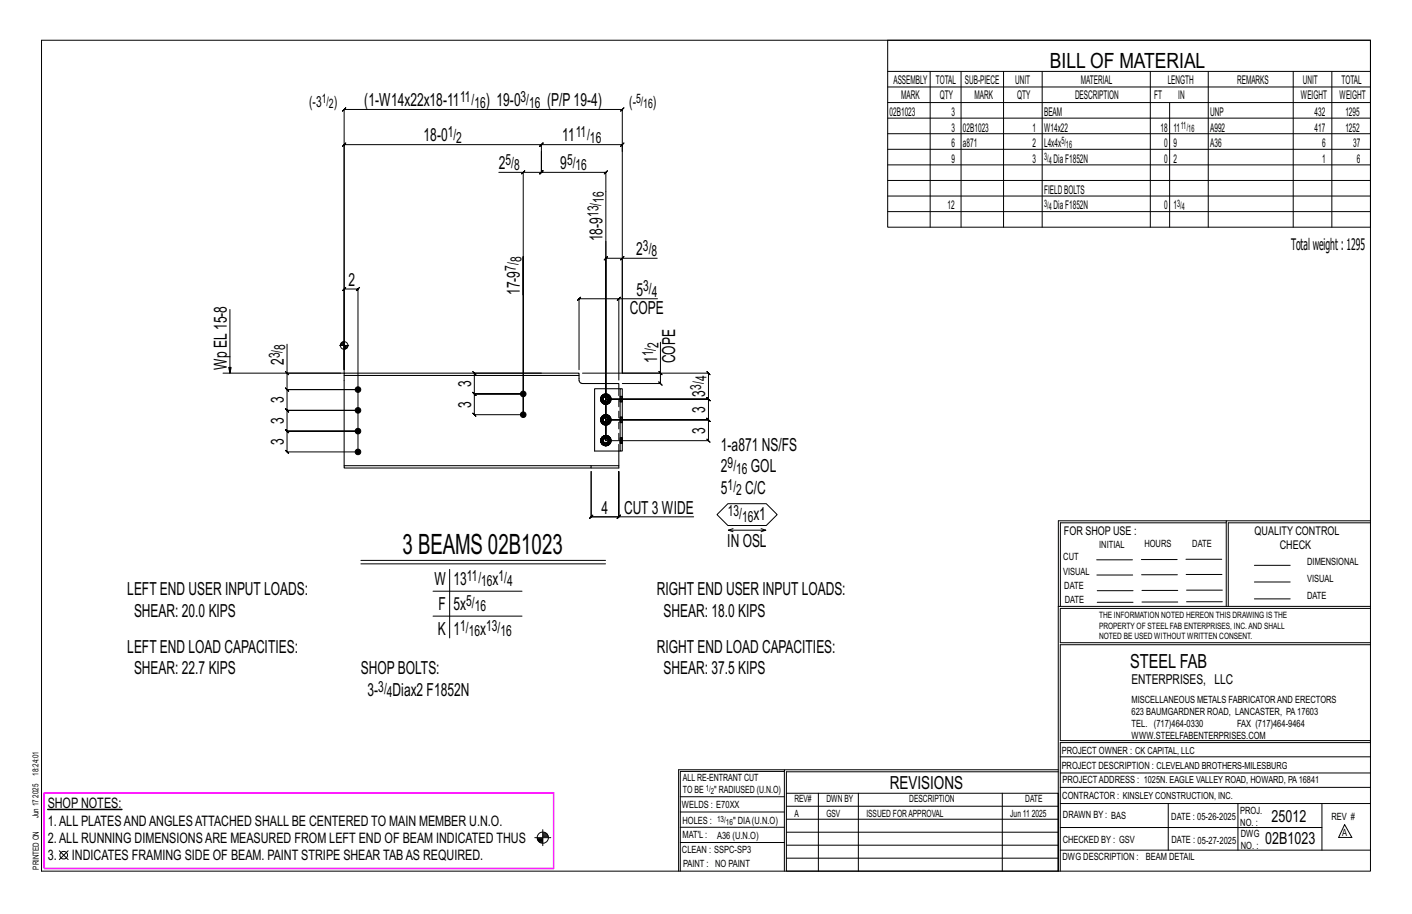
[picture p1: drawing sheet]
<svg xmlns="http://www.w3.org/2000/svg" width="432mm" height="279mm" viewBox="0 0 432 279" stroke-linecap="round" stroke-linejoin="round" font-family="sans-serif">
<g fill="#000" stroke="#000" stroke-width=".31">
<path d="M14.6 247.4h22.7v.1h-22.7z"/>
<circle cx="109.5" cy="119.1" r=".86"/>
<circle cx="109.5" cy="125.4" r=".86"/>
<circle cx="109.5" cy="131.8" r=".86"/>
<circle cx="109.5" cy="138.1" r=".86"/>
<circle cx="160" cy="126.8" r=".86"/>
<circle cx="160" cy="120.4" r=".86"/>
</g>
<g fill="none" stroke="#000" stroke-width=".31">
<path d="M12.7 12.3h406.4v254h-406.4zM271.5 12.3h147.6v57.2h-147.6zM271.5 21.8h147.6M271.5 26.6h147.6M271.5 31.4h147.6M271.5 36.1h147.6M284.5 21.8v47.7M293.9 21.8v47.7M306.9 21.8v47.7M318.7 21.8v47.7M351.8 21.8v47.7M357.7 31.4v38.1"/>
<path d="M369.5 21.8v47.7M395.5 21.8v47.7M407.3 21.8v47.7M152.5 52.7h7.5v74.1v-48.3v11.7M160 52.7l-.5 .5 1-1zM160 52.7h5.6l-.5 .5 1-1-.5 .5v-6.4v6.4l-.5 .5 1-1-.5 .5h19.7l-.5 .5 1-1-.5 .5v82v-55.8l-.5 .5 1-1-.5 .5h5M165.6 44.2l-.5 .5 1-1zM165.6 46.3v-2.1l.5-.5-1 1 .5-.5h-60.4l.5-.5-1 1 .5-.5v70M165.6 44.2h24.7l-.5 .5 1-1-.5 .5v2.1M271.5 40.9h147.6M271.5 45.6h147.6M271.5 50.4h147.6"/>
<path d="M271.5 55.2h147.6M271.5 59.9h147.6M185.3 73.8v60.9h31.4l.5 .5-1-1 .5 .5v-6.3l.5 .5-1-1 .5 .5h-31.4h31.4l.5 .5-1-1 .5 .5v-6.4l.5 .5-1-1 .5 .5h-31.4h31.4l.5 .5-1-1 .5 .5v-7.9l.5 .5-1-1 .5 .5h-26.4v-35.2h10.7M190.3 78.9l.5-.5-1 1zM271.5 64.7h147.6M70.3 94.6v19.5l-.4-1.8h.8l-.4 1.8M188.7 91.8l1-1zM189.2 91.3h-12.1l.5-.5-1 1 .5-.5v21.7M201.1 91.3h-11.9v24.9M68.2 114.1h37M87.3 113.6l1 1zM87.8 105.2v8.9h16.4"/>
<path d="M103.8 105.6h2.8M104.2 105.1v.5M104.4 104.8v.8M104.6 104.6v1M104.8 104.5v1.1M105 104.5v1.1M105.2 113v-24.7l-.5 .5 1-1-.5 .5h4.3l-.5 .5 1-1-.5 .5v49.8h-21.7l.5 .5-1-1 .5 .5v-6.3l.5 .5-1-1 .5 .5h21.7h-21.7l.5 .5-1-1 .5 .5v-6.4l.5 .5-1-1 .5 .5h21.7h-21.7l.5 .5-1-1 .5 .5v-6.3l.5 .5-1-1 .5 .5h21.7h-21.7l.5 .5-1-1 .5 .5v-5M105.2 113v-79.5l-.5 .5 1-1-.5 .5h85.1l-.5 .5 1-1-.5 .5v80.6M105.2 104.2v8.8M105.5 105.6v1.1M105.7 105.6v1.1M105.9 105.6v1"/>
<path d="M106.1 105.6v.8M106.3 105.6v.5M165.6 114.1h-20.5l-.5-.5 1 1-.5-.5v6.3l-.5-.5 1 1-.5-.5h14.9h-14.9l-.5-.5 1 1-.5-.5v6.4l-.5-.5 1 1-.5-.5h14.9M201.5 113.6l1 1zM202 104.6v9.5h-23.9M202 114.1v3.1l-.5-.5 1 1-.5-.5h-11.7M183.8 122h.4M183.8 128.4h.4M183.8 134.7h.4M183.9 121.4l.4 .2-.1 .4M183.9 127.8l.4 .2-.1 .4M183.9 134.1l.4 .2-.1 .4"/>
<path d="M184.2 123.1l.5 .3M184.2 129.4l.5 .4M184.2 135.8l.5 .3M184.2 122l.1 .4-.4 .2M184.2 128.4l.1 .4-.4 .1M184.2 134.7l.1 .4-.4 .2M184.3 121.6l.2-.3-.3-.4a1.52 1.52 0 0 0 0 2.2l.3-.4-.2-.3M184.3 128l.2-.4-.3-.3a1.52 1.52 0 0 0 0 2.1l.3-.3-.2-.3M184.3 134.3l.2-.3-.3-.4a1.52 1.52 0 0 0 0 2.2l.3-.4-.2-.3M184.5 122.7l.4 .2-.2 .5 .6 .1M184.5 129.1l.4 .2-.2 .5 .6 .1M184.5 135.4l.4 .2-.2 .5 .6 .1"/>
<path d="M184.7 120.6l-.5 .3M184.7 127l-.5 .3M184.7 133.3l-.5 .3M184.9 122.9l.4 .1v.5l.6-.1M184.9 129.3l.4 .1v.5l.6-.1M184.9 135.6l.4 .1v.5l.6-.1M185.3 120.5l-.6 .1 .2 .5-.4 .2M185.3 121l.4 .1 .2-.5 .4 .3-.3 .4M185.3 126.8l-.6 .2 .2 .4-.4 .2M185.3 127.3l.4 .1 .2-.4 .4 .3-.3 .3M185.3 133.2l-.6 .1 .2 .5-.4 .2M185.3 133.7l.4 .1 .2-.5 .4 .3-.3 .4"/>
<path d="M185.7 121.1l.3 .2 .3 .7h.5l-.1 .6M185.7 127.4l.3 .2 .3 .8h.5l-.1 .5M185.7 133.8l.3 .2 .3 .7h.5l-.1 .6M185.9 120.6l-.6-.1v.5l-.4 .1M185.9 127l-.6-.2v.5l-.4 .1M185.9 133.3l-.6-.1v.5l-.4 .1M186 122.7l.3 .4-.4 .3-.2-.5-.4 .1M186 129.1l.3 .3-.4 .4-.2-.5-.4 .1M186 135.4l.3 .4-.4 .3-.2-.5-.4 .1M186.2 122.4l.5 .2-.4 .5M186.2 128.8l.5 .1-.4 .5M186.2 135.1l.5 .2-.4 .5"/>
<path d="M186.3 122l-.3 .7-.3 .2M186.3 128.4l-.3 .7-.3 .2M186.3 134.7l-.3 .7-.3 .2M186.3 120.9l.4 .5-.5 .2M186.3 127.3l.4 .5-.5 .2M186.3 133.6l.4 .5-.5 .2M186.7 121.4l.1 .6M186.7 127.8l.1 .6M186.7 134.1l.1 .6M189.2 158l.5-.5-1 1zM189.2 158h-8.4l.5-.5-1 1 .5-.5v-13.9v13.9l-.5 .5 1-1-.5 .5h8.4l-.5 .5 1-1-.5 .5v-13.9v13.9h22.9M219.3 157.3l3.3-3.3h11.7l3.4 3.3-3.4 3.3h-11.7z"/>
<path d="M375 159.8h-50.7v25.6M375 159.2h-51.3l-.1 107.1M419.1 159.2h-44.1v26.2M419.1 159.8h-43.5v25.6M110.4 171.3h74.8M110.4 172.4h74.8M137.5 174.1v20.9M222.7 162.1h11.5l-1.5 .4M224.2 161.6l-1.5 .5 1.5 .4M232.7 161.6l1.5 .5M335.4 171.1h10.9M335.4 175.8h11"/>
<path d="M349 171h11M349.1 175.7h11M362.7 171h10.9M362.7 175.6h11M383.6 172.8h11M383.6 177.9h11M132.4 180.7h27.2M132.4 188.3h27.2M323.7 185.4h95.4M335.5 184.1h11M335.5 180.6h11M349.2 184h11"/>
<path d="M349.2 180.5h11M362.9 180.4h10.9M362.9 184h10.9M383.6 183.1h11M419.1 186h-94.9v10.5h94.9M419.1 197.1h-94.9v29.3h94.9v.6h-94.9v39.3M239.9 235.8h-31.9v30.5M239.9 235.3h-32.4v31M323.6 235.3h-83.7v31M323.6 235.9h-83.1v6.6M324.2 236.3h94.9M324.2 231.4h94.9"/>
<path d="M163.5 256.1h4.9M164.3 256.4h1.7M164.4 256.6h1.6M164.5 256.9h1.5M164.7 257.2h1.3M165 257.5h1M166 253.6v4.9M166 254.6h.9M166 255.8h1.7M166 254.9h1.3M166 255.2h1.5M166 255.5h1.6"/>
<path d="M208 252.9h31.9M208 257.5h31.9M208 243.6h31.9M208 248.2h31.9M240.5 242.5h83.1v23.8h-83.1zM240.5 258.4h83.1M240.5 254.4h83.1M240.5 250.4h83.1M240.5 246.5h83.1M250.3 242.5v23.8M262.5 242.5v23.8M306.5 242.5v23.8"/>
<path d="M324.2 253h80.1M324.2 245.6h94.9M324.2 259.9h94.9M324.2 240.7h94.9M357.3 245.6v14.3M378.6 245.6v14.3M404.3 245.6v14.3M411.2 252.1l2.2 3.9h-4zM18.1 260.1l2.7 2.7M20.8 260.1l-2.7 2.7M240.5 262.3h83.1"/>
<circle cx="105.2" cy="105.6" r="1.16"/>
<circle cx="166" cy="256.1" r="1.71"/>
<circle cx="19.5" cy="261.4" r="1.17"/>
</g>
<path d="M13.5 242.4h155.8v23.1h-155.8z" fill="none" stroke="#f0f" stroke-width=".5"/>
<path d="M105.2 114.1h71.9v.7h-71.9zM105.2 114.8v27.6M177.1 114.8v1.5a1.02 1.02 0 0 0 1 .9h11.1v1.6M189.6 118.8h.7v19.1h-.7zM189.6 118.8h-7.8v19.1h7.8M189.2 137.9v4.5M105.2 142.4h75.6v.7h-75.6zM180.8 142.4h8.4v.7h-8.4" fill="none" stroke="#000" stroke-width=".32"/>
<g fill="none" stroke="#000" stroke-width=".31" stroke-dasharray="2 1.4">
<path d="M183.7 122l.1 .6zM183.7 128.4l.1 .6zM183.7 134.7l.1 .6zM183.8 122l.1 .6zM183.8 122l.7-1.3-.7 1.3 .7 1.3-.7-1.3h.4M183.8 128.4l.1 .5zM183.8 128.4l.7-1.4-.7 1.4 .7 1.3-.7-1.3h.4M183.8 134.7l.1 .6zM183.8 134.7l.7-1.3-.7 1.3 .7 1.3-.7-1.3h.4M183.8 121.4l-.1 .6zM183.8 122.6l.4 .5zM183.8 127.7l-.1 .7z"/>
<path d="M183.8 129l.4 .5zM183.8 134.1l-.1 .6zM183.8 135.3l.4 .5zM183.9 122.6l.4-.2-.1-.4M183.9 121.4l.4 .2-.1 .4M183.9 128.9l.4-.1-.1-.4M183.9 127.8l.4 .2-.1 .4M183.9 135.3l.4-.2-.1-.4M183.9 134.1l.4 .2-.1 .4M184.2 120.9l-.4 .5zM184.2 123.1l.5 .4zM184.2 120.9l.5-.4z"/>
<path d="M184.2 127.2l-.4 .5zM184.2 129.5l.5 .3zM184.2 127.2l.5-.3zM184.2 133.6l-.4 .5zM184.2 135.8l.5 .4zM184.2 133.6l.5-.4zM184.2 123.1l.5 .3zM184.2 123.1l.5 .3M184.2 120.9l.5-.3zM184.2 120.9l.5-.3M184.2 129.4l.5 .4zM184.2 129.4l.5 .4"/>
<path d="M184.2 127.3l.5-.3zM184.2 127.3l.5-.3M184.2 135.8l.5 .3zM184.2 135.8l.5 .3M184.2 133.6l.5-.3zM184.2 133.6l.5-.3M184.3 122.4l.6 .5M184.3 121.6l.6-.5M184.3 128.8l.6 .5M184.3 128l.6-.6M184.3 135.1l.6 .5M184.3 134.3l.6-.5"/>
<path d="M184.5 122l.1 .4zM184.5 128.4l.1 .4zM184.5 134.7l.1 .4zM184.5 123.3h1.5zM184.5 120.7h1.5zM184.5 129.7h1.5zM184.5 127h1.5zM184.5 136h1.5zM184.5 133.4h1.5zM184.5 121.3l-.3-.4-.4 1.1 .1-.6v1.2l.3 .5-.3-.5 .3 .5 .3-.4M184.5 127.6l-.3-.3-.4 1.1 .1-.6v1.1l.3 .5-.3-.5 .3 .5 .3-.3M184.5 134l-.3-.4-.4 1.1 .1-.6v1.2l.3 .5-.3-.5 .3 .5 .3-.4"/>
<path d="M184.6 121.6l-.1 .4zM184.6 122.4l.3 .3zM184.6 121.6l.3-.3zM184.6 128l-.1 .4zM184.6 128.8l.3 .3zM184.6 128l.3-.3zM184.6 134.3l-.1 .4zM184.6 135.1l.3 .3zM184.6 134.3l.3-.3zM184.7 123.5l.6 .1zM184.7 120.5l.6-.1zM184.7 129.8l.6 .1z"/>
<path d="M184.7 126.9l.6-.1zM184.7 136.2l.6 .1zM184.7 133.2l.6-.1zM184.9 122.9l.4 .1v.5l-.6-.1 .6 .1-.6-.1zM184.9 122.7l.4 .1zM184.9 121.3l.4-.1zM184.9 129.3l.4 .1v.5l-.6-.1 .6 .1-.6-.1zM184.9 129.1h.4zM184.9 127.7l.4-.1zM184.9 135.6l.4 .1v.5l-.6-.1 .6 .1-.6-.1zM184.9 135.4l.4 .1zM184.9 134l.4-.1z"/>
<path d="M185.3 120.5l-.6 .1 .6-.1-.6 .1 .2 .5 .4-.1M185.3 123.6l.6-.1zM185.3 123.5l.6-.1zM185.3 123.5l.6-.1M185.3 123l.4-.1 .2 .5M185.3 122.8l.4-.1zM185.3 121.2l.4 .1zM185.3 120.5l.6 .1-.6-.1 .6 .1-.2 .5-.4-.1zM185.3 120.4l.6 .1zM185.3 126.8l-.6 .2 .6-.2-.6 .2 .2 .4 .4-.1M185.3 129.9l.6-.1zM185.3 129.9l.6-.1"/>
<path d="M185.3 129.4l.4-.1 .2 .5M185.3 129.1h.4zM185.3 127.6l.4 .1zM185.3 126.8l.6 .2-.6-.2 .6 .2-.2 .4-.4-.1zM185.3 126.8l.6 .1zM185.3 133.2l-.6 .1 .6-.1-.6 .1 .2 .5 .4-.1M185.3 136.3l.6-.1zM185.3 136.2l.6-.1zM185.3 136.2l.6-.1M185.3 135.7l.4-.1 .2 .5M185.3 135.5l.4-.1zM185.3 133.9l.4 .1z"/>
<path d="M185.3 133.2l.6 .1-.6-.1 .6 .1-.2 .5-.4-.1zM185.3 133.1l.6 .1zM185.7 122.9l.3-.2M185.7 122.7l.3-.3zM185.7 121.3l.3 .3zM185.7 121.1l.3 .2M185.7 129.3l.3-.2M185.7 129.1l.3-.3zM185.7 127.7l.3 .3zM185.7 127.4l.3 .2M185.7 135.6l.3-.2M185.7 135.4l.3-.3z"/>
<path d="M185.7 134l.3 .3zM185.7 133.8l.3 .2M185.9 123.4l.4-.3zM185.9 123.4l.4-.3M185.9 120.6l.4 .3zM185.9 120.6l.4 .3M185.9 129.8l.4-.4zM185.9 129.8l.4-.4M185.9 127l.4 .3zM185.9 127l.4 .3M185.9 136.1l.4-.3zM185.9 136.1l.4-.3"/>
<path d="M185.9 133.3l.4 .3zM185.9 133.3l.4 .3M185.9 123.5l.5-.4zM185.9 120.5l.5 .4zM185.9 129.8l.5-.3zM185.9 126.9l.5 .3zM185.9 136.2l.5-.4zM185.9 133.2l.5 .4zM186 121.6l.1 .4zM186 128l.1 .4zM186 134.3l.1 .4zM186 120.7l.8 1.3z"/>
<path d="M186 127l.8 1.4zM186 133.4l.8 1.3zM186.1 122l-.1 .4zM186.1 128.4l-.1 .4zM186.1 134.7l-.1 .4zM186.2 122.4l.5 .2-.4 .5M186.2 121.6l.5-.2-.4-.5M186.2 128.8l.5 .1-.4 .5M186.2 128l.5-.2-.4-.5M186.2 135.1l.5 .2-.4 .5M186.2 134.3l.5-.2-.4-.5M186.3 123.1l-.3-.4 .3-.7"/>
<path d="M186.3 120.9l-.3 .4 .3 .7h.5l-.1 .6M186.3 129.4l-.3-.3 .3-.7M186.3 127.3l-.3 .3 .3 .8h.5l-.1 .5M186.3 135.8l-.3-.4 .3-.7M186.3 133.6l-.3 .4 .3 .7h.5l-.1 .6M186.4 120.9l.3 .5zM186.4 127.2l.3 .5zM186.4 133.6l.3 .5zM186.7 121.4l.1 .6zM186.7 121.4l.1 .6M186.7 127.8l.1 .6zM186.7 127.8l.1 .6"/>
<path d="M186.7 134.1l.1 .6zM186.7 134.1l.1 .6M186.7 122.6l-.3 .5zM186.7 121.4l.2 .6zM186.7 129l-.3 .5zM186.7 127.7l.2 .7zM186.7 135.3l-.3 .5zM186.7 134.1l.2 .6zM186.8 122l-.8 1.3zM186.8 128.4l-.8 1.3zM186.8 134.7l-.8 1.3zM186.9 122l-.2 .6z"/>
<path d="M186.9 128.4l-.2 .6zM186.9 134.7l-.2 .6zM189.2 137.9v-19.1M189.6 121.1l.7 .1zM189.6 121.7v.3h.7v-.3h-.7v-.3M189.6 127.5l.7 .1zM189.6 128v.4h.7v-.4h-.7v-.3M189.6 133.8l.7 .1zM189.6 134.4v.3h.7v-.3h-.7v-.3M190.3 121.2v.2M190.3 121.7v-.3h-.7v-.2M190.3 122v.3h-.7v-.3"/>
<path d="M190.3 122.3v.3h-.7v-.3M190.3 122.6v.2h-.7v-.2M190.3 122.8h-.7M190.3 127.6v.1M190.3 128v-.3h-.7v-.1M190.3 128.4v.3h-.7v-.3M190.3 128.7v.3h-.7v-.3M190.3 129v.2h-.7v-.2M190.3 129.2h-.7M190.3 133.9v.2M190.3 134.4v-.3h-.7v-.2M190.3 134.7v.3h-.7v-.3"/>
<path d="M190.3 135v.3h-.7v-.3M190.3 135.3v.2h-.7v-.2M190.3 135.5h-.7"/>
</g>
<text font-size="8.6" x="123.1" y="169.3">3 BEAMS 02B1023</text>
<text font-size="6.4" x="321.1" y="20.7">BILL OF MATERIAL</text>
<text font-size="5.9" x="345.6" y="204.1">STEEL FAB</text>
<g font-size="5.5">
<text x="111.4" y="32.5">(1-W14x22x18-11</text>
<text x="148.5" y="32.5">) 19-0</text>
<text x="167.4" y="32.5">(P/P19-4)</text>
<text x="129.5" y="43.2">18-0</text>
<text x="172" y="43.2">11</text>
<text x="152.5" y="51.7">2</text>
<text x="171.3" y="51.7">9</text>
<text x="184.3" y="73.8" transform="rotate(-90 184.3 73.8)">18-9</text>
<text x="194.6" y="78">2</text>
<text x="106.5" y="87.4">2</text>
<text x="159" y="90.2" transform="rotate(-90 159 90.2)">17-9</text>
<text x="192.6" y="95.9">COPE</text>
<text x="194.7" y="90.3">5</text>
<text x="69.3" y="113" transform="rotate(-90 69.3 113)">Wp EL15-8</text>
<text x="86.8" y="111.6" transform="rotate(-90 86.8 111.6)">2</text>
<text x="201" y="111" transform="rotate(-90 201 111)">1</text>
<text x="206.5" y="111" transform="rotate(-90 206.5 111)">COPE</text>
<text x="144.1" y="118.2" transform="rotate(-90 144.1 118.2)">3</text>
<text x="86.8" y="123.3" transform="rotate(-90 86.8 123.3)">3</text>
<text x="144.1" y="124.6" transform="rotate(-90 144.1 124.6)">3</text>
<text x="215.7" y="121.2" transform="rotate(-90 215.7 121.2)">3</text>
<text x="86.8" y="129.6" transform="rotate(-90 86.8 129.6)">3</text>
<text x="215.7" y="126.2" transform="rotate(-90 215.7 126.2)">3</text>
<text x="86.8" y="136" transform="rotate(-90 86.8 136)">3</text>
<text x="215.7" y="132.6" transform="rotate(-90 215.7 132.6)">3</text>
<text x="220.5" y="137.9">1-a871 NS/FS</text>
<text x="220.5" y="144.4">2</text>
<text x="229.6" y="144.4">GOL</text>
<text x="220.5" y="150.9">5</text>
<text x="227.9" y="150.9">C/C</text>
<text x="184" y="157">4</text>
<text x="190.8" y="157">CUT 3 WIDE</text>
<text x="230.4" y="159.1">x1</text>
<text x="222.4" y="167.1">IN OSL</text>
<text x="132.8" y="178.8">W</text>
<text x="138.7" y="178.8">13</text>
<text x="150.6" y="178.8">x</text>
<text x="38.9" y="182">LEFT END USER INPUT LOADS:</text>
<text x="200.9" y="182">RIGHT END USER INPUT LOADS:</text>
<text x="41" y="188.5">SHEAR: 20.0 KIPS</text>
<text x="134.1" y="186.4">F</text>
<text x="138.7" y="186.4">5x</text>
<text x="202.9" y="188.5">SHEAR: 18.0 KIPS</text>
<text x="133.9" y="194">K</text>
<text x="138.7" y="194">1</text>
<text x="146.8" y="194">x</text>
<text x="38.9" y="199.7">LEFT END LOAD CAPACITIES:</text>
<text x="200.9" y="199.7">RIGHT END LOAD CAPACITIES:</text>
<text x="41" y="206.2">SHEAR: 22.7 KIPS</text>
<text x="110.4" y="206.1">SHOPBOLTS:</text>
<text x="202.9" y="206.2">SHEAR: 37.5 KIPS</text>
<text x="112.4" y="212.7">3-</text>
<text x="120" y="212.7">Diax2 F1852N</text>
<text x="272.2" y="241.1">REVISIONS</text>
</g>
<g font-size="5.1">
<text x="388.9" y="251.3">25012</text>
<text x="386.9" y="258.1">02B1023</text>
</g>
<text font-size="4.9" x="394.8" y="76.4">Totalweight : 1295</text>
<g font-size="4.7">
<text x="94.5" y="32.6">(-3</text>
<text x="102.1" y="32.6">)</text>
<text x="140.7" y="31.2">11/</text>
<text x="145.1" y="32.9">16</text>
<text x="159.2" y="31.2">3/</text>
<text x="161.8" y="32.9">16</text>
<text x="192.4" y="32.6">(-</text>
<text x="199.7" y="32.6">)</text>
<text x="136.9" y="42">1/</text>
<text x="176.1" y="42">11/</text>
<text x="139.5" y="43.6">2</text>
<text x="180.4" y="43.6">16</text>
<text x="154.6" y="50.4">5/</text>
<text x="157.2" y="52.1">8</text>
<text x="173.4" y="50.4">5/</text>
<text x="176" y="52.1">16</text>
<text x="184.7" y="62" transform="rotate(-90 184.7 62)">16</text>
<text x="183" y="66.4" transform="rotate(-90 183 66.4)">13/</text>
<text x="196.6" y="76.7">3/</text>
<text x="157.8" y="82.8" transform="rotate(-90 157.8 82.8)">7/</text>
<text x="159.4" y="80.2" transform="rotate(-90 159.4 80.2)">8</text>
<text x="199.2" y="78.4">8</text>
<text x="196.7" y="89.1">3/</text>
<text x="199.3" y="90.8">4</text>
<text x="87.2" y="107" transform="rotate(-90 87.2 107)">8</text>
<text x="201.4" y="106.4" transform="rotate(-90 201.4 106.4)">2</text>
<text x="85.5" y="109.6" transform="rotate(-90 85.5 109.6)">3/</text>
<text x="199.7" y="109" transform="rotate(-90 199.7 109)">1/</text>
<text x="214.4" y="119.2" transform="rotate(-90 214.4 119.2)">3/</text>
<text x="216.1" y="116.6" transform="rotate(-90 216.1 116.6)">4</text>
<text x="222.5" y="143.2">9/</text>
<text x="222.5" y="149.7">1/</text>
<text x="225.1" y="144.8">16</text>
<text x="225.1" y="151.3">2</text>
<text x="222.6" y="157.8">13/</text>
<text x="227" y="159.5">16</text>
<text x="142.8" y="177.5">11/</text>
<text x="147.2" y="179.2">16</text>
<text x="152.5" y="177.5">1/</text>
<text x="155.1" y="179.2">4</text>
<text x="142.6" y="185.2">5/</text>
<text x="145.2" y="186.8">16</text>
<text x="140.7" y="192.8">1/</text>
<text x="143.4" y="194.4">16</text>
<text x="148.7" y="192.8">13/</text>
<text x="153" y="194.4">16</text>
<text x="115.7" y="211.4">3/</text>
<text x="118.3" y="213.1">4</text>
</g>
<g font-size="4.4">
<text x="14.6" y="247.1">SHOP NOTES:</text>
<text x="14.6" y="257.6">2.ALL RUNNING DIMENSIONSARE MEASURED FROM LEFT END OF BEAM INDICATED THUS</text>
<text x="14.6" y="252.4">1.ALL PLATESANDANGLESATTACHED SHALL BE CENTERED TO MAIN MEMBER U.N.O.</text>
<text x="14.6" y="262.8">3.</text>
<text x="22" y="262.8">INDICATES FRAMING SIDE OF BEAM. PAINT STRIPE SHEAR TABAS REQUIRED.</text>
</g>
<text font-size="4.2" x="346" y="209.1">ENTERPRISES, LLC</text>
<g font-size="4">
<text x="98.4" y="31.6">1/</text>
<text x="100.6" y="33">2</text>
<text x="194.5" y="31.6">5/</text>
<text x="196.7" y="33">16</text>
</g>
<g font-size="3.7">
<text x="273.2" y="25.6">ASSEMBLY</text>
<text x="286.2" y="25.6">TOTAL</text>
<text x="295.1" y="25.6">SUB-PIECE</text>
<text x="310.4" y="25.6">UNIT</text>
<text x="330.5" y="25.6">MATERIAL</text>
<text x="357.1" y="25.6">LENGTH</text>
<text x="378.3" y="25.6">REMARKS</text>
<text x="398.4" y="25.6">UNIT</text>
<text x="410.2" y="25.6">TOTAL</text>
<text x="272.1" y="35.5">02B1023</text>
<text x="275.6" y="30.4">MARK</text>
<text x="287.4" y="30.4">QTY</text>
<text x="290.9" y="35.5">3</text>
<text x="298" y="30.4">MARK</text>
<text x="311" y="30.4">QTY</text>
<text x="319.3" y="35.5">BEAM</text>
<text x="328.7" y="30.4">DESCRIPTION</text>
<text x="353" y="30.4">FT</text>
<text x="360.3" y="30.4">IN</text>
<text x="370.1" y="35.5">UNP</text>
<text x="397.8" y="30.4">WEIGHT</text>
<text x="402" y="35.5">432</text>
<text x="409.6" y="30.4">WEIGHT</text>
<text x="411.4" y="35.5">1295</text>
<text x="290.9" y="40.2">3</text>
<text x="294.5" y="40.2">02B1023</text>
<text x="315.8" y="40.2">1</text>
<text x="319.3" y="40.2">W14x22</text>
<text x="354.9" y="40.2">18</text>
<text x="358.9" y="40.2">11</text>
<text x="370.1" y="40.2">A992</text>
<text x="402" y="40.2">417</text>
<text x="411.4" y="40.2">1252</text>
<text x="290.9" y="45">6</text>
<text x="294.5" y="45">a871</text>
<text x="315.8" y="45">2</text>
<text x="319.3" y="45">L4x4x</text>
<text x="356" y="45">0</text>
<text x="358.9" y="45">9</text>
<text x="370.1" y="45">A36</text>
<text x="404.3" y="45">6</text>
<text x="413.8" y="45">37</text>
<text x="290.9" y="49.7">9</text>
<text x="315.8" y="49.7">3</text>
<text x="322.2" y="49.7">DiaF1852N</text>
<text x="356" y="49.7">0</text>
<text x="358.9" y="49.7">2</text>
<text x="404.3" y="49.7">1</text>
<text x="415" y="49.7">6</text>
<text x="319.3" y="59.3">FIELDBOLTS</text>
<text x="289.8" y="64">12</text>
<text x="322.2" y="64">DiaF1852N</text>
<text x="356" y="64">0</text>
<text x="358.9" y="64">1</text>
<text x="325.3" y="163.4">FOR SHOP USE :</text>
<text x="383.7" y="163.4">QUALITY CONTROL</text>
<text x="391.4" y="167.8">CHECK</text>
</g>
<g font-size="3.1">
<text x="361.1" y="39.4">11/</text>
<text x="363.4" y="40.5">16</text>
<text x="324.6" y="44.1">5/</text>
<text x="326" y="45.3">16</text>
<text x="319.3" y="48.9">3/</text>
<text x="320.7" y="50">4</text>
<text x="319.3" y="63.2">3/</text>
<text x="320.7" y="64.3">4</text>
<text x="360" y="63.2">3/</text>
<text x="361.4" y="64.3">4</text>
<text x="336.2" y="167.4">INITIAL</text>
<text x="350" y="167.1">HOURS</text>
<text x="364.6" y="167.2">DATE</text>
<text x="325.2" y="171.3">CUT</text>
<text x="399.8" y="172.8">DIMENSIONAL</text>
<text x="325.1" y="175.8">VISUAL</text>
<text x="399.8" y="177.9">VISUAL</text>
<text x="325.5" y="180">DATE</text>
<text x="325.7" y="184.4">DATE</text>
<text x="399.8" y="183.1">DATE</text>
<text x="346" y="215">MISCELLANEOUS METALS FABRICATORAND ERECTORS</text>
<text x="346" y="218.6">623 BAUMGARDNER ROAD, LANCASTER, PA17603</text>
<text x="346" y="225.8">WWW.STEELFABENTERPRISES.COM</text>
<text x="346" y="222.2">TEL. (717)464-0330</text>
<text x="378.3" y="222.2">FAX (717)464-9464</text>
<text x="324.7" y="230.5">PROJECT OWNER : CK CAPITAL, LLC</text>
<text x="208.8" y="238.8">ALL RE-ENTRANT CUT</text>
<text x="324.7" y="235.1">PROJECT DESCRIPTION : CLEVELAND BROTHERS-MILESBURG</text>
<text x="324.9" y="239.5">PROJECTADDRESS : 1025N. EAGLE VALLEY ROAD, HOWARD, PA16841</text>
<text x="208.8" y="242.5">TO BE</text>
<text x="218.4" y="242.5">&quot; RADIUSED (U.N.O)</text>
<text x="242.9" y="245.3">REV#</text>
<text x="252.7" y="245.3">DWN BY</text>
<text x="278.1" y="245.3">DESCRIPTION</text>
<text x="313.5" y="245.3">DATE</text>
<text x="324.9" y="244.2">CONTRACTOR : KINSLEY CONSTRUCTION, INC.</text>
<text x="208.5" y="247">WELDS : E70XX</text>
<text x="208.7" y="251.7">HOLES :</text>
<text x="224.2" y="251.8">&quot; DIA(U.N.O)</text>
<text x="242.9" y="249.9">A</text>
<text x="252.7" y="249.9">GSV</text>
<text x="264.9" y="249.9">ISSUED FORAPPROVAL</text>
<text x="309" y="249.9">Jun 11</text>
<text x="315.5" y="249.9">2025</text>
<text x="325.1" y="250">DRAWN BY : BAS</text>
<text x="358.2" y="250.5">DATE : 05-26-2025</text>
<text x="379.3" y="248.9">PROJ.</text>
<text x="407.2" y="250.5">REV #</text>
<text x="208.7" y="256.3">MAT'L :</text>
<text x="219.3" y="256.4">A36 (U.N.O)</text>
<text x="325" y="257.6">CHECKED BY : GSV</text>
<text x="358.3" y="257.7">DATE : 05-27-2025</text>
<text x="379.3" y="252.5">NO. :</text>
<text x="379.5" y="255.9">DWG</text>
<text x="410.5" y="255.5">A</text>
<text x="208.6" y="260.7">CLEAN : SSPC-SP3</text>
<text x="324.9" y="262.9">DWG DESCRIPTION :</text>
<text x="350.4" y="263">BEAM DETAIL</text>
<text x="379.5" y="259.5">NO. :</text>
<text x="208.9" y="265">PAINT : NO PAINT</text>
</g>
<g font-size="2.7">
<text x="336.1" y="189">THE INFORMATION NOTED HEREON THIS DRAWING IS THE</text>
<text x="336.1" y="195.4">NOTED BE USED WITHOUT WRITTEN CONSENT.</text>
<text x="336.1" y="192.2">PROPERTY OF STEEL FAB ENTERPRISES, INC.AND SHALL</text>
</g>
<g font-size="2.6">
<text x="215.9" y="241.8">1/</text>
<text x="217.4" y="242.7">2</text>
<text x="219.3" y="251.1">13/</text>
<text x="222" y="252.1">16</text>
</g>
<g font-size="2.5">
<text x="11.7" y="237.1" transform="rotate(-90 11.7 237.1)">18:24:01</text>
<text x="11.8" y="243.8" transform="rotate(-90 11.8 243.8)">2025</text>
<text x="11.8" y="250.1" transform="rotate(-90 11.8 250.1)">Jun 17</text>
<text x="11.9" y="265.8" transform="rotate(-90 11.9 265.8)">PRINTED ON</text>
</g>
</svg>
